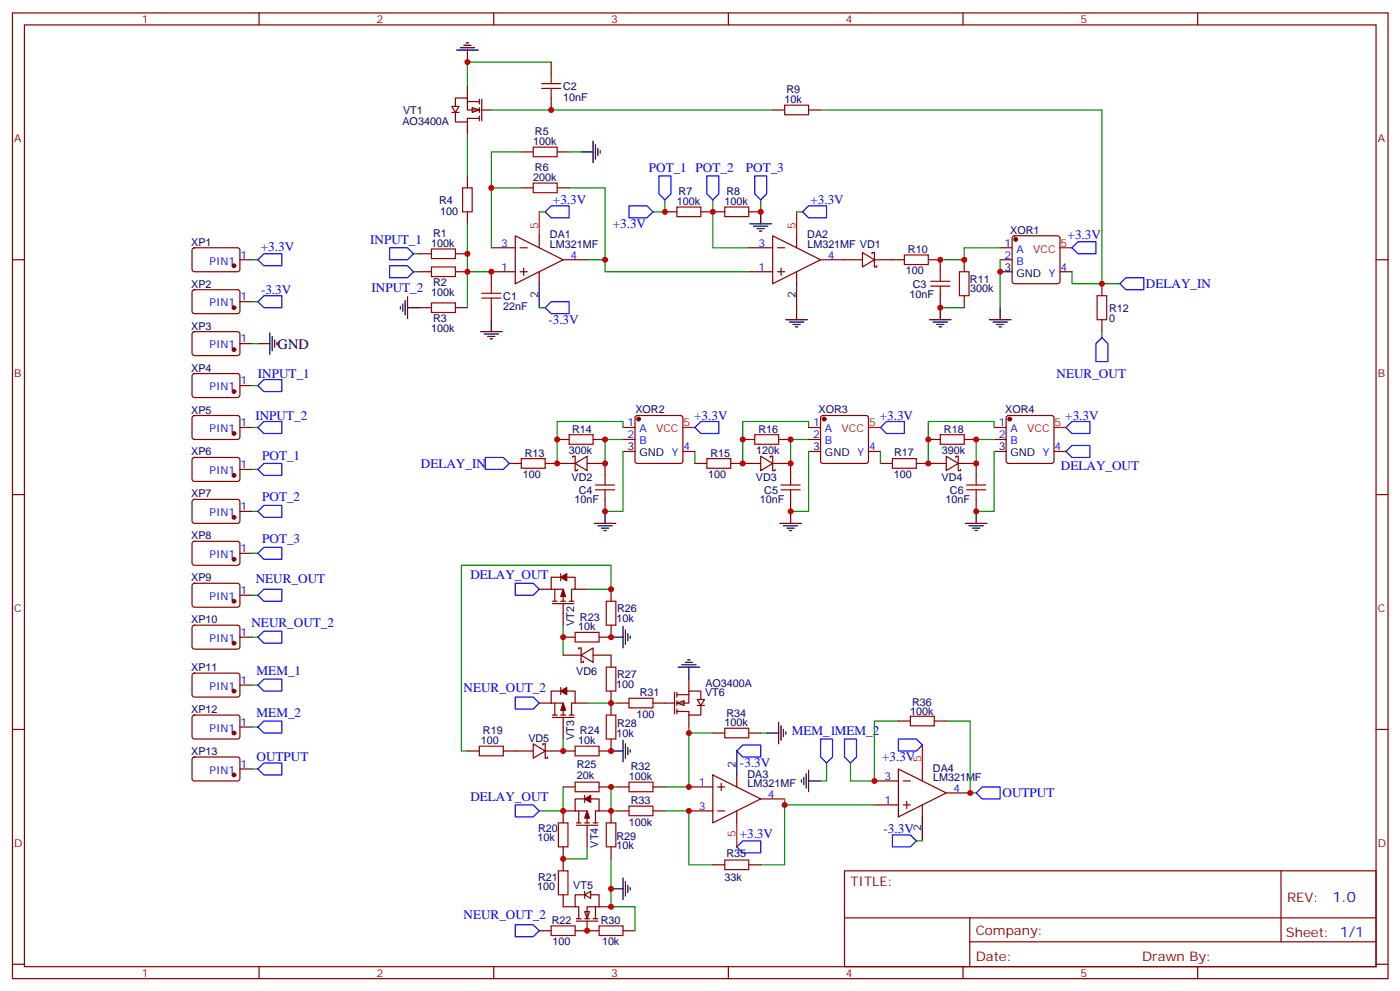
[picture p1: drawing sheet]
<svg xmlns="http://www.w3.org/2000/svg" width="413mm" height="292mm" viewBox="0 0 413 292" stroke-linecap="round" stroke-linejoin="round" font-family="sans-serif">
<g fill="none" stroke="#870000" stroke-width=".35">
<path d="M3.7 3.8h405.3v284.3h-405.3zM7.2 7.3h398.3v277.3h-398.3zM76.3 3.8v3.5M145.5 3.8v3.5M214.6 3.8v3.5M283.8 3.8v3.5M352.9 3.8v3.5M137.7 51.8v3.5M3.7 76.5h3.5M56.8 73.2l.5-.2h13l.4 .7-.1 5.9-.6 .4-13-.1-.4-.6v-5.6zM70.7 76.5h3.5M137.7 62.4v3.5"/>
<path d="M263 76.5h3.5M273.5 76.5h3.6M405.5 76.5h3.5M56.8 97.9l.5-.3 13 .1 .4 .7-.1 5.9-.6 .4-13-.1-.4-.6v-5.6zM56.8 85.5l.5-.2 13 .1 .4 .6-.1 5.9-.6 .5-13-.1-.4-.6v-5.7zM70.7 88.8h3.5M56.8 110.2l.5-.2 13 .1 .4 .6-.1 5.9-.6 .5-13-.1-.4-.7v-5.6zM70.7 113.5h3.5M70.7 101.2h3.5M56.8 122.5l.5-.2 13 .1 .4 .6-.1 6-.6 .4-13-.1-.4-.6v-5.7zM70.7 125.9h3.5M3.7 145.6h3.5"/>
<path d="M405.5 145.6h3.5M3.7 214.8h3.5M405.5 214.8h3.5M248.8 256.4h156.7v28.2h-156.7zM377.5 256.4v20.9M248.9 270.2h156.5M285.8 277.3h119.6M285.8 270.2v14.2M3.7 283.9h3.5M76.3 284.6v3.5M145.5 284.6v3.5M214.6 284.6v3.5"/>
<path d="M283.8 284.6v3.5M352.9 284.6v3.5M405.5 283.9h3.5"/>
</g>
<path d="M162.4 18.3h-24.7v7M162.4 32.4h65.3M241.8 32.4h82.9v51.1h-8.8v-3.5M74.2 76.5h1.8M121.8 74.7h1.8M294.7 73h-10.6v3.5h-7M74.2 88.8h1.8M324.7 97.6v1.8M74.2 113.5h1.8M74.2 101.2h1.8M74.2 125.9h1.8" fill="none" stroke="#008700" stroke-width=".35"/>
<g fill="#870000" stroke="#870000" stroke-width=".35">
<circle cx="68.9" cy="127.6" r=".53"/>
<circle cx="68.9" cy="115.3" r=".53"/>
<circle cx="68.9" cy="102.9" r=".53"/>
<circle cx="68.9" cy="90.6" r=".53"/>
<circle cx="68.9" cy="78.2" r=".53"/>
</g>
<path d="M76 76.5l1.8-1.8h5.2v3.5h-5.2zM114.8 73h5.3l1.7 1.7-1.7 1.8h-5.3zM76 88.8l1.8-1.7h5.2v3.5h-5.2zM76 113.5l1.8-1.7h5.2v3.5h-5.2zM77.8 124.1h5.2v3.5h-5.2l-1.8-1.7z" fill="none" stroke="#00f" stroke-width=".35"/>
<path d="M134.5 14.7h6.4M135.6 14h4.2M136.7 13.3h2.1M137.4 12.6h.7M137.7 14.7v3.6M79.5 98v6.4M80.2 99.1v4.2M76 101.2h3.5M80.9 100.1v2.1M81.6 100.8v.7" fill="none" stroke="#000" stroke-width=".35"/>
<path d="M136.3 55.3h2.8v7.1h-2.8zM266.5 75.1h7v2.8h-7z" fill="none" stroke="#a10000" stroke-width=".35"/>
<path d="M139.1 31.7l2.2 .7-2.2 .7z" fill="#fff" stroke="#870000" stroke-width=".35"/>
<g fill="none" stroke="#870000" stroke-width=".35">
<path d="M133.1 31.3h2.2l-1.1 1.8zM133.1 33.1h2.2M134.2 33.1v2.8h3.5v-1h3.6M134.2 31.3v-2.4h3.5v3.5h3.6M137.7 29.9h3.6M137.7 25.3v3.6M137.7 35.9v3.5M141.3 29.2v1.4M141.3 31.7v1.4M141.3 34.1v1.5M142 29.2v6.4M142 32.4h2.8"/>
<path d="M153.6 55.3h3.5M153.6 44.7h3.5M164.2 55.3h3.5M164.2 44.7h3.5M123.6 74.7h3.5M134.2 74.7h3.5M144.8 73h7M151.8 69.4l14.1 7.1-14.1 7zM153.2 73h2.2M154.3 79v2.1M158.9 69.4v3.6M165.9 76.5h7.1"/>
<path d="M195.9 62.4h3.6M206.5 62.4h7.1M220.6 73h7.1M220.6 62.4h3.6M227.7 69.4l14.1 7.1-14.1 7zM229.1 73h2.1M230.2 79v2.1M234.7 69.4v3.6M241.8 76.5h12.3M254.1 74.4l3.6 2.1-3.6 2.1zM257 74.7v-.3h.7v4.2h.7v-.4M257.7 76.5h5.3"/>
<path d="M294.7 76.5h3.5M294.7 73h3.5M298.5 69.6l.4-.2h12.7l.5 .2 .2 .5v12.7l-.2 .5-.5 .2h-12.7l-.5-.2-.2-.5v-12.7zM123.6 80h3.5M123.6 90.6h3.5M134.2 80h3.5M134.2 90.6h3.5M144.8 80h7M153.2 80h2.2M158.9 80v3.5M220.6 80h7.1M229.1 80h2.1"/>
<path d="M234.7 80v3.5M312.3 80h3.6M324.7 83.5v3.6M324.7 94.1v3.5M56.8 134.9l.5-.2h13l.4 .7-.1 5.9-.6 .4h-13l-.4-.7v-5.6zM70.7 138.2h3.5M150.1 136.5h3.5M160.7 136.5h8.8M168.8 134.7v-.4h.7v4.3h.7v-.4M169.5 136.5l3.5-2.2v4.3zM173 136.5h5.3M183.6 125.9h3.5"/>
<path d="M183.6 129.4h3.5M187.3 122.5l.5-.2h12.7l.5 .2 .2 .5v12.7l-.2 .5-.5 .3h-12.7l-.5-.3-.2-.5v-12.7zM201.2 132.9h3.6M204.8 136.5h3.5M215.3 136.5h8.9M224.2 134.3l3.5 2.2-3.5 2.1zM227 134.7v-.4h.7v4.3h.7v-.4M227.7 136.5h5.3M238.3 125.9h3.5M238.3 129.4h3.5M242 122.5l.5-.2h12.7l.5 .2 .2 .5v12.7l-.2 .5-.5 .3h-12.7l-.5-.3-.2-.5v-12.7zM255.9 132.9h3.5"/>
<path d="M259.4 136.5h3.6M270 136.5h8.8M278.8 134.3l3.6 2.2-3.6 2.1zM281.7 134.7v-.4h.7v4.3h.7v-.4M282.4 136.5h5.3M292.9 125.9h3.6M292.9 129.4h3.6M296.7 122.5l.5-.2h12.7l.5 .2 .2 .5v12.7l-.2 .5-.5 .3h-12.7l-.5-.3-.2-.5v-12.7zM310.6 132.9h3.5M56.8 147.2l.5-.2 13 .1 .4 .6-.1 6-.6 .4-13-.1-.4-.6v-5.7zM56.8 159.6l.5-.2h13l.4 .7-.1 5.9-.6 .4h-13l-.4-.7v-5.6zM70.7 150.6h3.5"/>
<path d="M56.8 171.9l.5-.2 13 .1 .4 .6-.1 6-.6 .4-13-.1-.4-.6v-5.7zM70.7 162.9h3.5M70.7 175.3h3.5M169.5 238.8h3.5v3.5M169.5 238.8h-3.6v3.5M170.5 238.8v3.5M172.3 235.2h-2.8v3.6M172.3 234.2v2.1M174.1 235.2h2.4v3.6h-1v3.5M176.5 238.8h3.6M181.8 238.8h3.5M181.8 231.7h3.5"/>
<path d="M192.4 238.8h3.5M192.4 231.7h3.5M203 238.8h7M203 231.7h7M210 228.2l14.2 7-14.2 7.1zM211.5 238.8h2.1M211.5 231.7h2.1M212.5 230.6v2.2M217.1 228.2v3.5M217.1 238.8v3.5M224.2 235.2h7M257.7 229.9h7"/>
<path d="M257.7 237h7M264.7 226.4l14.1 7.1-14.1 7zM266.1 229.9h2.2M266.1 237h2.2M267.2 235.9v2.2M271.8 226.4v3.5M271.8 237v3.5M278.8 233.5h7.1M165.9 249.3v7.1M169.8 243h6.4M169.8 242.3h1.4M172.3 242.3h1.4"/>
<path d="M173 243v6.3M174.8 242.3h1.4M165.9 263.5v3.5"/>
</g>
<g fill="none" stroke="#008700" stroke-width=".35">
<path d="M137.7 39.4v12.4M144.8 32.4h17.6M153.6 55.3h-8.8v17.7M153.6 44.7h-8.8v10.6M167.7 55.3h10.6v21.2h-5.3M167.7 44.7h3.5M195.9 58.8v3.6h-3.5M210 58.8v14.2h10.6M224.2 58.8v3.6M137.7 65.9v14.1h7.1M158.9 62.4h1.8M178.3 76.5v3.5h42.3"/>
<path d="M234.7 62.4h1.8M294.7 76.5v14.1M121.8 80h1.8M137.7 80v10.6M158.9 90.6h1.8M277.1 90.6h7M324.7 83.5h5.3M74.2 138.2h1.8M183.6 125.9v-1.8h-19.4v12.4M183.6 132.9v17.7h-5.3M183.6 129.4h-5.3v7.1M204.8 132.9v3.6"/>
<path d="M238.3 125.9v-1.8h-19.4v12.4M238.3 129.4h-5.3v7.1M238.3 132.9v17.7h-5.3M292.9 132.9v17.7h-5.2M292.9 129.4h-5.2v7.1M292.9 125.9v-1.8h-19.4v12.4M74.2 150.6h1.8M74.2 162.9h1.8M74.2 175.3h1.8M180.1 207h1.7M210 215.8h-7v15.9h-7.1M224.2 215.8h1.7"/>
<path d="M165.9 231.7v7.1h-7M203 238.8v15.8h7M243.6 224.6v5.3h-1.8M257.7 237h-26.5v17.6h-7M173 249.3v3.6h-7.1"/>
</g>
<g fill="none" stroke="#000" stroke-width=".35">
<path d="M171.2 44.7h3.6M174.8 41.6v6.3M175.5 42.6v4.2M176.2 43.7v2.1M176.9 44.4v.7M221 65.9h6.3M222 66.6h4.3M223.1 67.3h2.1M223.8 68h.7M224.2 62.4v3.5M118 90.2v.7M118.7 89.5v2.2"/>
<path d="M119.4 88.5v4.2M120.1 90.6h3.5M120.1 87.4v6.4M141.6 97.6h6.4M142.7 98.4h4.2M143.7 99.1h2.1M144.4 99.8h.7M144.8 94.1v3.5M158.9 83.5v7.1M231.6 94.1h6.3M232.6 94.8h4.3M233.7 95.5h2.1"/>
<path d="M234.4 96.2h.7M234.7 83.5v10.6M273.9 94.1h6.3M275 94.8h4.2M276 95.5h2.1M276.7 96.2h.7M277.1 90.6v3.5M291.5 94.1h6.4M292.6 94.8h4.2M293.7 95.5h2.1M294.4 96.2h.7M294.7 80h3.5"/>
<path d="M294.7 90.6v3.5M183.6 132.9h3.5M238.3 132.9h3.5M292.9 132.9h3.6M175.1 154.1h6.4M176.2 154.8h4.2M177.2 155.5h2.2M177.9 156.2h.7M178.3 150.6v3.5M229.8 154.1h6.3M230.9 154.8h4.2M231.9 155.5h2.1"/>
<path d="M232.6 156.2h.7M233 150.6v3.5M284.5 154.1h6.3M285.5 154.8h4.3M286.6 155.5h2.1M287.3 156.2h.7M287.7 150.6v3.5M225.9 215.8h3.5M229.4 212.7v6.3M230.2 213.7v4.2M230.9 214.8v2.1M231.6 215.5v.7"/>
<path d="M217.1 221.1v7.1M271.8 240.5v7.1"/>
</g>
<g fill="#870000" stroke="#870000" stroke-width=".35">
<path d="M173 238.8l.7 2.1h-1.4z"/>
<path d="M172.3 235.2l1.8-1v2.1z"/>
<circle cx="299.3" cy="70.5" r=".53"/>
<circle cx="297.5" cy="123.4" r=".53"/>
<circle cx="242.9" cy="123.4" r=".53"/>
<circle cx="188.2" cy="123.4" r=".53"/>
<circle cx="68.9" cy="140" r=".53"/>
<circle cx="68.9" cy="152.3" r=".53"/>
<circle cx="68.9" cy="164.7" r=".53"/>
<circle cx="68.9" cy="177" r=".53"/>
</g>
<path d="M158.9 62.4v7M234.7 62.4v7M312.3 73h3.6M201.2 125.9h3.6M255.9 125.9h3.5M310.6 125.9h3.5M271.8 219.4v7M217.1 242.3v7" fill="none" stroke="#f00" stroke-width=".35"/>
<g fill="none" stroke="#00f" stroke-width=".35">
<path d="M194.2 51.8h3.5v5.3l-1.8 1.7-1.7-1.7zM208.3 51.8h3.5v5.3l-1.8 1.7-1.7-1.7zM222.4 51.8h3.5v5.3l-1.7 1.7-1.8-1.7zM114.8 78.2h5.3l1.7 1.8-1.7 1.8h-5.3zM160.7 62.4l1.7-1.8h5.3v3.5h-5.3zM185.3 60.6h5.3l1.8 1.8-1.8 1.7h-5.3zM236.5 62.4l1.8-1.8h5.3v3.5h-5.3zM317.6 71.2h5.3v3.5h-5.3l-1.7-1.7zM160.7 90.6l1.7-1.8h5.3v3.6h-5.3zM324.7 99.4l1.8 1.8v5.3h-3.6v-5.3zM330 83.5l1.8-1.7h5.2v3.5h-5.2zM76 138.2l1.8-1.7h5.2v3.5h-5.2z"/>
<path d="M143 134.7h5.3l1.8 1.8-1.8 1.7h-5.3zM204.8 125.9l1.7-1.8h5.3v3.5h-5.3zM259.4 125.9l1.8-1.8h5.3v3.5h-5.3zM314.1 132.9l1.8-1.7h5.3v3.5h-5.3zM314.1 125.9l1.8-1.8h5.3v3.5h-5.3zM76 150.6l1.8-1.8h5.2v3.5h-5.2zM77.8 161.1h5.2v3.6h-5.2l-1.8-1.8zM77.8 173.5h5.2v3.5h-5.2l-1.8-1.7zM151.8 171.7h5.3l1.8 1.8-1.8 1.8h-5.3zM151.8 205.2h5.3l1.8 1.8-1.8 1.8h-5.3zM241.8 217.6h3.5v5.3l-1.7 1.7-1.8-1.7zM248.8 217.6h3.6v5.3l-1.8 1.7-1.8-1.7z"/>
<path d="M151.8 237h5.3l1.8 1.8-1.8 1.7h-5.3zM217.1 221.1l1.8-1.7h5.3v3.5h-5.3zM287.7 233.5l1.7-1.8h5.3v3.5h-5.3zM217.1 249.3l1.8-1.7h5.3v3.5h-5.3z"/>
</g>
<g fill="none" stroke="#a10000" stroke-width=".35">
<path d="M157.1 53.9h7.1v2.8h-7.1zM157.1 43.3h7.1v2.8h-7.1zM127.1 78.6h7.1v2.8h-7.1zM127.1 73.3h7.1v2.8h-7.1zM199.5 61h7v2.8h-7zM213.6 61h7v2.8h-7zM127.1 89.2h7.1v2.8h-7.1zM323.3 87.1h2.8v7h-2.8zM153.6 135h7.1v2.9h-7.1zM208.3 135h7v2.9h-7zM263 135h7v2.9h-7zM185.3 237.3h7.1v2.9h-7.1z"/>
<path d="M185.3 230.3h7.1v2.8h-7.1zM164.5 242.3h2.9v7h-2.9zM164.5 256.4h2.9v7.1h-2.9z"/>
</g>
<path d="M172.3 268.4h1.4l-.7 2.1z" fill="#fff" stroke="#870000" stroke-width=".35"/>
<g fill="none" stroke="#870000" stroke-width=".35">
<path d="M158.9 173.5h3.5M162.4 173.5h3.5v3.5M162.8 177.7h6.3M162.8 177h1.4M163.5 173.5v3.5M165.2 170h-2.8v3.5M165.2 168.9v2.1M165.2 177h1.5M165.9 177.7v6.4M167 170h2.5v3.5h-1.1v3.5M167.7 177h1.4M169.5 173.5h3.5"/>
<path d="M180.1 173.5v3.5M165.9 187.6h3.6M165.9 192.9h5.3M170.5 191.1v-.3h.7v4.2h.7v-.3M171.2 192.9l3.6-2.1v4.2zM174.8 192.9h5.3v3.5M180.1 184.1v3.5h-3.6M157.1 219l3.6 2.1-3.6 2.1zM158.9 207h3.5M159.9 219.4v-.4h.8v4.2h.7v-.3M162.4 207h3.5v3.5M162.8 211.2h6.3"/>
<path d="M162.8 210.5h1.4M163.5 207v3.5M165.2 203.5h-2.8v3.5M165.2 202.4v2.1M165.2 210.5h1.5M165.9 211.2v6.4M167 203.5h2.5v3.5h-1.1v3.5M167.7 210.5h1.4M169.5 207h3.5M180.1 203.5v7M180.1 217.6v3.5h-3.6M181.8 207h3.5"/>
<path d="M192.4 207h3.5M137.7 221.1h3.6M148.3 221.1h8.8M160.7 221.1h8.8M180.1 238.8v3.5M180.1 249.3v3.6M158.9 274h3.5M165.9 267h3.6M169.5 274h7M169.8 271.2h6.4M169.8 270.5h1.4M172.3 263.5l1.8-1.1v2.1z"/>
<path d="M172.3 263.5h-2.8v3.5h1v3.5M172.3 262.4v2.1M172.3 270.5h1.4M173 271.2v2.8M174.1 263.5h2.4v3.5h-3.5v3.5M174.8 270.5h1.4M175.5 267v3.5M176.5 267h3.6M183.6 274h3.5"/>
</g>
<path d="M178.6 177h2.9v7.1h-2.9zM169.5 186.2h7v2.8h-7zM178.6 196.4h2.9v7.1h-2.9zM141.3 219.7h7v2.8h-7zM169.5 219.7h7v2.8h-7zM178.6 210.5h2.9v7.1h-2.9zM185.3 205.6h7.1v2.8h-7.1zM178.6 242.3h2.9v7h-2.9zM162.4 272.6h7.1v2.8h-7.1zM176.5 272.6h7.1v2.8h-7.1z" fill="none" stroke="#a10000" stroke-width=".35"/>
<path d="M173 173.5h7.1v-7.1h-44.1v54.7h1.7M165.9 184.1v8.8M165.9 217.6v3.5M173 207h7.1M180.1 252.9v14.1h7v7" fill="none" stroke="#008700" stroke-width=".35"/>
<g fill="none" stroke="#000" stroke-width=".35">
<path d="M180.1 187.6h3.5M183.6 184.4v6.4M184.3 185.5v4.2M185 186.5v2.2M185.7 187.3v.7M183.6 217.9v6.4M184.3 219v4.2M180.1 221.1h3.5M185 220.1v2.1M185.7 220.8v.7M183.6 258.5v6.4M184.3 259.6v4.2"/>
<path d="M180.1 261.7h3.5M185 260.6v2.1M185.7 261.3v.7"/>
</g>
<g fill="#870000" stroke="#870000" stroke-width=".35">
<path d="M165.9 173.5l.8 2.1h-1.5z"/>
<path d="M165.2 170l1.8-1.1v2.1z"/>
<path d="M165.9 207l.8 2.1h-1.5z"/>
<path d="M165.2 203.5l1.8-1.1v2.1z"/>
</g>
<path d="M199.5 207l2.1-.7v1.4z" fill="#fff" stroke="#870000" stroke-width=".35"/>
<g fill="none" stroke="#870000" stroke-width=".35">
<path d="M162.4 18.3v3.5M162.4 28.9v3.5M227.7 32.4h3.5M238.3 32.4h3.5M277.1 76.5v3.5M284.1 76.5v3.5M144.8 80v3.5M144.8 90.6v3.5M277.1 87.1v3.5M284.1 87.1v3.5M164.2 129.4h3.5M174.8 129.4h3.5"/>
<path d="M178.3 136.5v3.5M218.9 129.4h3.5M229.4 129.4h3.6M233 136.5v3.5M273.5 129.4h3.6M284.1 129.4h3.6M287.7 136.5v3.5M178.3 147v3.6M233 147v3.6M287.7 147v3.6M56.8 198.4l.5-.2h13l.4 .7-.1 5.9-.6 .4h-13l-.4-.7v-5.6zM56.8 184.3l.5-.2h13l.4 .7-.1 5.9-.6 .4h-13l-.4-.7v-5.6z"/>
<path d="M70.7 187.6h3.5M203 200v3.5M56.8 210.7l.5-.2 13 .1 .4 .6-.1 6-.6 .4-13-.1-.4-.6v-5.7zM70.7 214.1h3.5M70.7 201.7h3.5M195.9 207h2.9M198.8 203.8v6.4M199.5 204.5h3.5M199.5 203.8v1.4M199.5 206.3v1.4M199.5 208.8v1.4M203 210.5v3.6"/>
<path d="M205.5 206h2.1l-1.1 1.7zM205.5 207.7h2.1M206.5 207.7v2.8h-3.5v-1h-3.5M206.5 206v-2.5h-3.5v3.5h-3.5M210 215.8h3.6M220.6 215.8h3.6M264.7 212.3h3.6M275.3 212.3h3.5M56.8 223.1l.5-.2h13l.4 .7-.1 5.9-.6 .4h-13l-.4-.7v-5.6zM70.7 226.4h3.5M165.9 231.7h3.6M176.5 231.7h3.6"/>
<path d="M210 254.6h3.6M220.6 254.6h3.6"/>
</g>
<path d="M259.4 132.9v3.6M74.2 187.6h1.8M74.2 214.1h1.8M74.2 201.7h1.8M203 214.1v1.7M264.7 212.3h-7v17.6h-7.1v-5.3M278.8 212.3h7.1v21.2h1.8M74.2 226.4h1.8M181.8 231.7h-1.7v7.1h1.7M195.9 238.8h7.1M231.2 235.2v1.8M270 247.6h1.8" fill="none" stroke="#008700" stroke-width=".35"/>
<path d="M199.8 196.4h6.4M200.9 195.7h4.2M201.9 195h2.1M202.6 194.3h.7M203 196.4v3.6M236.1 229.6v.7M236.9 228.9v2.1M237.6 227.8v4.3M238.3 229.9h3.5M238.3 226.8v6.3" fill="none" stroke="#000" stroke-width=".35"/>
<path d="M77.8 185.8h5.2v3.6h-5.2l-1.8-1.8zM76 214.1l1.8-1.8h5.2v3.5h-5.2zM76 201.7l1.8-1.7h5.2v3.5h-5.2zM264.7 217.6h5.3l1.8 1.8-1.8 1.7h-5.3zM77.8 224.6h5.2v3.6h-5.2l-1.8-1.8zM263 245.8h5.3l1.7 1.8-1.7 1.7h-5.3zM151.8 272.3h5.3l1.8 1.7-1.8 1.8h-5.3z" fill="none" stroke="#00f" stroke-width=".35"/>
<g fill="none" stroke="#a10000" stroke-width=".35">
<path d="M159.6 24.6h5.6M159.6 26h5.6M162.4 21.8v2.8M162.4 26v2.9M231.2 31h7.1v2.8h-7.1zM142 87.8h5.6M142 86.4h5.6M144.8 83.5v2.9M144.8 87.8v2.8M274.2 84.2h5.7M274.2 82.8h5.7M277.1 80v2.8"/>
<path d="M277.1 84.2v2.9M282.7 80h2.8v7.1h-2.8zM167.7 128h7.1v2.8h-7.1zM178.3 140v2.8M222.4 128h7v2.8h-7zM233 140v2.8M277.1 128h7v2.8h-7zM287.7 140v2.8M175.5 144.2h5.6M175.5 142.8h5.6M178.3 144.2v2.8M230.2 144.2h5.6"/>
<path d="M230.2 142.8h5.6M233 144.2v2.8M284.8 144.2h5.7M284.8 142.8h5.7M287.7 144.2v2.8M213.6 214.4h7v2.8h-7zM268.3 210.9h7v2.8h-7zM169.5 230.3h7v2.8h-7zM213.6 253.2h7v2.8h-7z"/>
</g>
<g fill="#870000" stroke="#870000" stroke-width=".35">
<circle cx="68.9" cy="215.8" r=".53"/>
<circle cx="68.9" cy="203.5" r=".53"/>
<circle cx="68.9" cy="228.2" r=".53"/>
<circle cx="68.9" cy="189.4" r=".53"/>
</g>
<g fill="#c00">
<circle cx="324.7" cy="83.5" r=".88"/>
<circle cx="294.7" cy="80" r=".88"/>
<circle cx="137.7" cy="18.3" r=".88"/>
<circle cx="195.9" cy="62.4" r=".88"/>
<circle cx="210" cy="62.4" r=".88"/>
<circle cx="224.2" cy="62.4" r=".88"/>
<circle cx="218.9" cy="136.5" r=".88"/>
<circle cx="164.2" cy="136.5" r=".88"/>
<circle cx="144.8" cy="55.3" r=".88"/>
<circle cx="137.7" cy="74.7" r=".88"/>
<circle cx="137.7" cy="80" r=".88"/>
<circle cx="178.3" cy="76.5" r=".88"/>
<circle cx="285.9" cy="233.5" r=".88"/>
<circle cx="165.9" cy="238.8" r=".88"/>
<circle cx="165.9" cy="252.9" r=".88"/>
<circle cx="173" cy="274" r=".88"/>
<circle cx="180.1" cy="267" r=".88"/>
<circle cx="180.1" cy="261.7" r=".88"/>
<circle cx="180.1" cy="187.6" r=".88"/>
<circle cx="180.1" cy="207" r=".88"/>
<circle cx="180.1" cy="221.1" r=".88"/>
<circle cx="165.9" cy="187.6" r=".88"/>
<circle cx="165.9" cy="221.1" r=".88"/>
<circle cx="180.1" cy="173.5" r=".88"/>
<circle cx="203" cy="215.8" r=".88"/>
<circle cx="203" cy="231.7" r=".88"/>
<circle cx="203" cy="238.8" r=".88"/>
<circle cx="180.1" cy="238.8" r=".88"/>
<circle cx="257.7" cy="229.9" r=".88"/>
<circle cx="231.2" cy="237" r=".88"/>
<circle cx="144.8" cy="80" r=".88"/>
<circle cx="277.1" cy="90.6" r=".88"/>
<circle cx="277.1" cy="76.5" r=".88"/>
<circle cx="284.1" cy="76.5" r=".88"/>
<circle cx="178.3" cy="129.4" r=".88"/>
<circle cx="164.2" cy="129.4" r=".88"/>
<circle cx="162.4" cy="32.4" r=".88"/>
<circle cx="178.3" cy="150.6" r=".88"/>
<circle cx="178.3" cy="136.5" r=".88"/>
<circle cx="233" cy="150.6" r=".88"/>
<circle cx="233" cy="136.5" r=".88"/>
<circle cx="287.7" cy="150.6" r=".88"/>
<circle cx="287.7" cy="136.5" r=".88"/>
<circle cx="233" cy="129.4" r=".88"/>
<circle cx="218.9" cy="129.4" r=".88"/>
<circle cx="287.7" cy="129.4" r=".88"/>
<circle cx="273.5" cy="129.4" r=".88"/>
<circle cx="273.5" cy="136.5" r=".88"/>
<circle cx="180.1" cy="231.7" r=".88"/>
</g>
<text font-size="4.2" x="81.8" y="102.6">GND</text>
<text font-size="4.2" fill="#00f" x="392.6" y="265.7">1.0</text>
<g font-size="3.9" fill="#00f">
<text x="191.2" y="50.6">POT_1 POT_2</text>
<text x="219.8" y="50.6">POT_3</text>
<text x="162.9" y="60.1">+3.3V</text>
<text x="238.8" y="60.1">+3.3V</text>
<text x="109.1" y="71.8">INPUT_1</text>
<text x="180.6" y="67.2">+3.3V</text>
<text x="314.6" y="70.3">+3.3V</text>
<text x="76.8" y="73.9">+3.3V</text>
<text x="76.9" y="86.6">-3.3V</text>
<text x="109.5" y="85.9">INPUT_2</text>
<text x="337.7" y="84.8">DELAY_IN</text>
<text x="161.6" y="95.3">-3.3V</text>
<text x="76" y="111.2">INPUT_1</text>
<text x="311.3" y="111.2">NEUR_OUT</text>
<text x="75.3" y="123.6">INPUT_2</text>
<text x="204.6" y="123.6">+3.3V</text>
<text x="259.2" y="123.6">+3.3V</text>
<text x="313.9" y="123.6">+3.3V</text>
<text x="77.3" y="135.6">POT_1</text>
<text x="124" y="137.7">DELAY_IN</text>
<text x="312.6" y="138.4">DELAY_OUT</text>
<text x="77.3" y="147.6">POT_2</text>
<text x="77.3" y="159.9">POT_3</text>
<text x="75.4" y="171.7">NEUR_OUT</text>
<text x="138.6" y="170.5">DELAY_OUT</text>
<text x="74.1" y="184.6">NEUR_OUT_2</text>
<text x="75.6" y="198.7">MEM_1</text>
<text x="136.6" y="203.7">NEUR_OUT_2</text>
<text x="75.6" y="211.1">MEM_2</text>
<text x="233.3" y="216.4">MEM_1MEM_2</text>
<text x="75.6" y="224.2">OUTPUT</text>
<text x="218" y="225.9">-3.3V</text>
<text x="259.9" y="224.1">+3.3V</text>
<text x="138.6" y="235.8">DELAY_OUT</text>
<text x="295.4" y="234.8">OUTPUT</text>
<text x="260.4" y="245.4">-3.3V</text>
<text x="218" y="246.7">+3.3V</text>
<text x="136.6" y="270.7">NEUR_OUT_2</text>
</g>
<g font-size="3.9" fill="#800">
<text x="250.6" y="261">TITLE:</text>
<text x="379.2" y="265.7">REV:</text>
<text x="287.5" y="275.2">Company:</text>
<text x="378.9" y="275.8">Sheet: 1/1</text>
<text x="287.5" y="282.9">Date:</text>
<text x="336.6" y="282.9">Drawn By:</text>
</g>
<g font-size="3.2" fill="#800">
<text x="41.8" y="6.8">1</text>
<text x="110.9" y="6.8">2</text>
<text x="180.1" y="6.8">3</text>
<text x="249.2" y="6.8">4</text>
<text x="318.3" y="6.8">5</text>
<text x="4.2" y="41.9">A</text>
<text x="406" y="41.9">A</text>
<text x="4.2" y="111.1">B</text>
<text x="406" y="111.1">B</text>
<text x="4.2" y="180.2">C</text>
<text x="406" y="180.2">C</text>
<text x="4.2" y="249.3">D</text>
<text x="406" y="249.3">D</text>
<text x="41.8" y="287.6">1</text>
<text x="110.9" y="287.6">2</text>
<text x="180.1" y="287.6">3</text>
<text x="249.2" y="287.6">4</text>
<text x="318.3" y="287.6">5</text>
</g>
<g font-size="3.2" fill="#000080">
<text x="165.9" y="29.6">10nF</text>
<text x="165.9" y="26.5">C2</text>
<text x="231.7" y="27.5">R9</text>
<text x="118.8" y="33.5">VT1</text>
<text x="231.2" y="30.3">10k</text>
<text x="118.6" y="36.7">AO3400A</text>
<text x="157.6" y="39.9">R5</text>
<text x="157.1" y="42.7">100k</text>
<text x="157.1" y="53.3">200k</text>
<text x="157.6" y="50.4">R6</text>
<text x="129.4" y="60">R4</text>
<text x="200" y="57.5">R7</text>
<text x="214.1" y="57.5">R8</text>
<text x="129.7" y="63.2">100</text>
<text x="199.4" y="60.3">100k</text>
<text x="213.5" y="60.3">100k</text>
<text x="127.6" y="69.8">R1</text>
<text x="162" y="70.2">DA1</text>
<text x="237.9" y="70.2">DA2</text>
<text x="297.7" y="68.8">XOR1</text>
<text x="56.4" y="72.4">XP1</text>
<text x="127.1" y="72.7">100k</text>
<text x="162.1" y="73">LM321MF</text>
<text x="237.9" y="73">LM321MF VD1</text>
<text x="267.6" y="74.5">R10</text>
<text x="266.9" y="80.8">100</text>
<text x="285.8" y="83.3">R11</text>
<text x="56.4" y="84.7">XP2</text>
<text x="127.1" y="87.1">100k</text>
<text x="127.6" y="84.3">R2</text>
<text x="148.3" y="88.2">C1</text>
<text x="268" y="87.8">10nF</text>
<text x="269" y="84.7">C3</text>
<text x="285.8" y="86.1">300k</text>
<text x="127.6" y="94.9">R3</text>
<text x="148.3" y="91.4">22nF</text>
<text x="326.8" y="94.9">0</text>
<text x="326.8" y="91.7">R12</text>
<text x="56.4" y="97.1">XP3</text>
<text x="127.1" y="97.7">100k</text>
<text x="56.4" y="109.4">XP4</text>
<text x="56.4" y="121.8">XP5</text>
<text x="187.2" y="121.7">XOR2</text>
<text x="241.2" y="121.7">XOR3</text>
<text x="296.2" y="121.7">XOR4</text>
<text x="168.6" y="127.4">R14</text>
<text x="223.5" y="127.4">R16</text>
<text x="278.1" y="127.4">R18</text>
<text x="56.4" y="134.1">XP6</text>
<text x="154.7" y="134.4">R13</text>
<text x="167.7" y="133.7">300k</text>
<text x="209.3" y="134.4">R15</text>
<text x="222.8" y="133.7">120k</text>
<text x="263.5" y="134.4">R17</text>
<text x="277.5" y="133.7">390k</text>
<text x="154" y="140.8">100</text>
<text x="168.4" y="141.5">VD2</text>
<text x="208.7" y="140.8">100</text>
<text x="222.7" y="141.5">VD3</text>
<text x="263.4" y="140.8">100</text>
<text x="277.4" y="141.5">VD4</text>
<text x="56.4" y="146.4">XP7</text>
<text x="169.2" y="148.2">10nF</text>
<text x="170.5" y="145.4">C4</text>
<text x="223.9" y="148.2">10nF</text>
<text x="225.2" y="145.4">C5</text>
<text x="278.6" y="148.2">10nF</text>
<text x="279.9" y="145.4">C6</text>
<text x="56.4" y="158.8">XP8</text>
<text x="56.4" y="171.1">XP9</text>
<text x="56.4" y="183.5">XP10</text>
<text x="169.2" y="184.3" transform="rotate(-90 169.2 184.3)">VT2</text>
<text x="170.3" y="185.6">10k</text>
<text x="170.9" y="182.7">R23</text>
<text x="181.6" y="183.1">10k</text>
<text x="181.8" y="180.3">R26</text>
<text x="56.4" y="197.6">XP11</text>
<text x="169.8" y="198.6">VD6</text>
<text x="181.5" y="202.5">100</text>
<text x="181.8" y="199.7">R27</text>
<text x="207.9" y="202.2">AO3400A</text>
<text x="56.4" y="209.9">XP12</text>
<text x="188.5" y="205">R31</text>
<text x="207.8" y="205">VT6</text>
<text x="268.8" y="207.8">R36</text>
<text x="181.8" y="214.1">R28</text>
<text x="187.5" y="211.3">100</text>
<text x="213.5" y="213.8">100k</text>
<text x="214.1" y="211">R34</text>
<text x="268.2" y="210.6">100k</text>
<text x="141.7" y="219.1">100</text>
<text x="142.3" y="216.3">R19</text>
<text x="155.7" y="218.4">VD5</text>
<text x="169.2" y="217.8" transform="rotate(-90 169.2 217.8)">VT3</text>
<text x="170.3" y="219.1">10k</text>
<text x="170.9" y="216.3">R24</text>
<text x="181.6" y="217">10k</text>
<text x="56.4" y="222.3">XP13</text>
<text x="170" y="226">R25</text>
<text x="185.9" y="226.8">R32</text>
<text x="274.9" y="227.2">DA4</text>
<text x="170" y="229.2">20k</text>
<text x="185.3" y="229.7">100k</text>
<text x="220.2" y="229">DA3</text>
<text x="220.3" y="231.8">LM321MF</text>
<text x="275" y="230">LM321MF</text>
<text x="185.9" y="236.7">R33</text>
<text x="158.5" y="244.8">R20</text>
<text x="185.3" y="243.1">100k</text>
<text x="158.3" y="247.6">10k</text>
<text x="176.2" y="249.5" transform="rotate(-90 176.2 249.5)">VT4</text>
<text x="181.6" y="247.3">R29</text>
<text x="181.6" y="250.1">10k</text>
<text x="214.1" y="252.2">R35</text>
<text x="158.3" y="262.1">100</text>
<text x="158.5" y="259.3">R21</text>
<text x="168.9" y="261.8">VT5</text>
<text x="213.5" y="259.3">33k</text>
<text x="162.6" y="272">R22</text>
<text x="177" y="272">R30</text>
<text x="162.8" y="278.3">100</text>
<text x="177.4" y="278.3">10k</text>
</g>
<g font-size="3.2" fill="#f00">
<text x="158.5" y="67.3" transform="rotate(-90 158.5 67.3)">5</text>
<text x="234.4" y="67.3" transform="rotate(-90 234.4 67.3)">5</text>
<text x="304.4" y="74.4">VCC</text>
<text x="312.5" y="72.6">5</text>
<text x="201.4" y="125.5">5</text>
<text x="256.1" y="125.5">5</text>
<text x="310.8" y="125.5">5</text>
<text x="193.3" y="127.3">VCC</text>
<text x="248" y="127.3">VCC</text>
<text x="302.7" y="127.3">VCC</text>
<text x="271.4" y="224.3" transform="rotate(-90 271.4 224.3)">5</text>
<text x="216.7" y="246.4" transform="rotate(-90 216.7 246.4)">5</text>
</g>
<g font-size="3.2" fill="#00f">
<text x="61.8" y="77.9">PIN1</text>
<text x="70.9" y="76.1">1</text>
<text x="147.7" y="72.6">3</text>
<text x="168.1" y="76.1">4</text>
<text x="223.5" y="72.6">3</text>
<text x="243.9" y="76.1">4</text>
<text x="296" y="72.6">1</text>
<text x="296" y="76.1">2</text>
<text x="299.5" y="74.4">A</text>
<text x="299.5" y="77.9">B</text>
<text x="147.7" y="79.7">1</text>
<text x="223.5" y="79.7">1</text>
<text x="312.5" y="79.7">4</text>
<text x="70.9" y="88.5">1</text>
<text x="61.8" y="90.2">PIN1</text>
<text x="70.9" y="100.8">1</text>
<text x="61.8" y="102.6">PIN1</text>
<text x="70.9" y="113.2">1</text>
<text x="61.8" y="114.9">PIN1</text>
<text x="70.9" y="125.5">1</text>
<text x="184.9" y="125.5">1</text>
<text x="239.6" y="125.5">1</text>
<text x="294.3" y="125.5">1</text>
<text x="61.8" y="127.3">PIN1</text>
<text x="184.9" y="129">2</text>
<text x="188.4" y="127.3">A</text>
<text x="188.4" y="130.8">B</text>
<text x="239.6" y="129">2</text>
<text x="243.1" y="127.3">A</text>
<text x="243.1" y="130.8">B</text>
<text x="294.3" y="129">2</text>
<text x="297.8" y="127.3">A</text>
<text x="297.8" y="130.8">B</text>
<text x="70.9" y="137.9">1</text>
<text x="201.4" y="132.6">4</text>
<text x="256.1" y="132.6">4</text>
<text x="310.8" y="132.6">4</text>
<text x="61.8" y="139.6">PIN1</text>
<text x="61.8" y="152">PIN1</text>
<text x="70.9" y="150.2">1</text>
<text x="61.8" y="164.3">PIN1</text>
<text x="70.9" y="162.6">1</text>
<text x="61.8" y="176.7">PIN1</text>
<text x="70.9" y="174.9">1</text>
<text x="61.8" y="189">PIN1</text>
<text x="70.9" y="187.3">1</text>
<text x="61.8" y="203.1">PIN1</text>
<text x="70.9" y="201.4">1</text>
<text x="61.8" y="215.5">PIN1</text>
<text x="70.9" y="213.7">1</text>
<text x="61.8" y="227.8">PIN1</text>
<text x="70.9" y="226.1">1</text>
<text x="205.9" y="231.4">1</text>
<text x="260.6" y="229.6">3</text>
<text x="281" y="233.1">4</text>
<text x="205.9" y="238.4">3</text>
<text x="226.3" y="234.9">4</text>
<text x="260.6" y="236.6">1</text>
</g>
<g font-size="3.2">
<text x="296" y="79.7">3</text>
<text x="299.5" y="81.4">GND Y</text>
<text x="158.5" y="87.7" transform="rotate(-90 158.5 87.7)">2</text>
<text x="234.4" y="87.7" transform="rotate(-90 234.4 87.7)">2</text>
<text x="184.9" y="132.6">3</text>
<text x="188.4" y="134.3">GND Y</text>
<text x="239.6" y="132.6">3</text>
<text x="243.1" y="134.3">GND Y</text>
<text x="294.3" y="132.6">3</text>
<text x="297.8" y="134.3">GND Y</text>
<text x="216.7" y="226.1" transform="rotate(-90 216.7 226.1)">2</text>
<text x="271.4" y="244.7" transform="rotate(-90 271.4 244.7)">2</text>
</g>
</svg>
